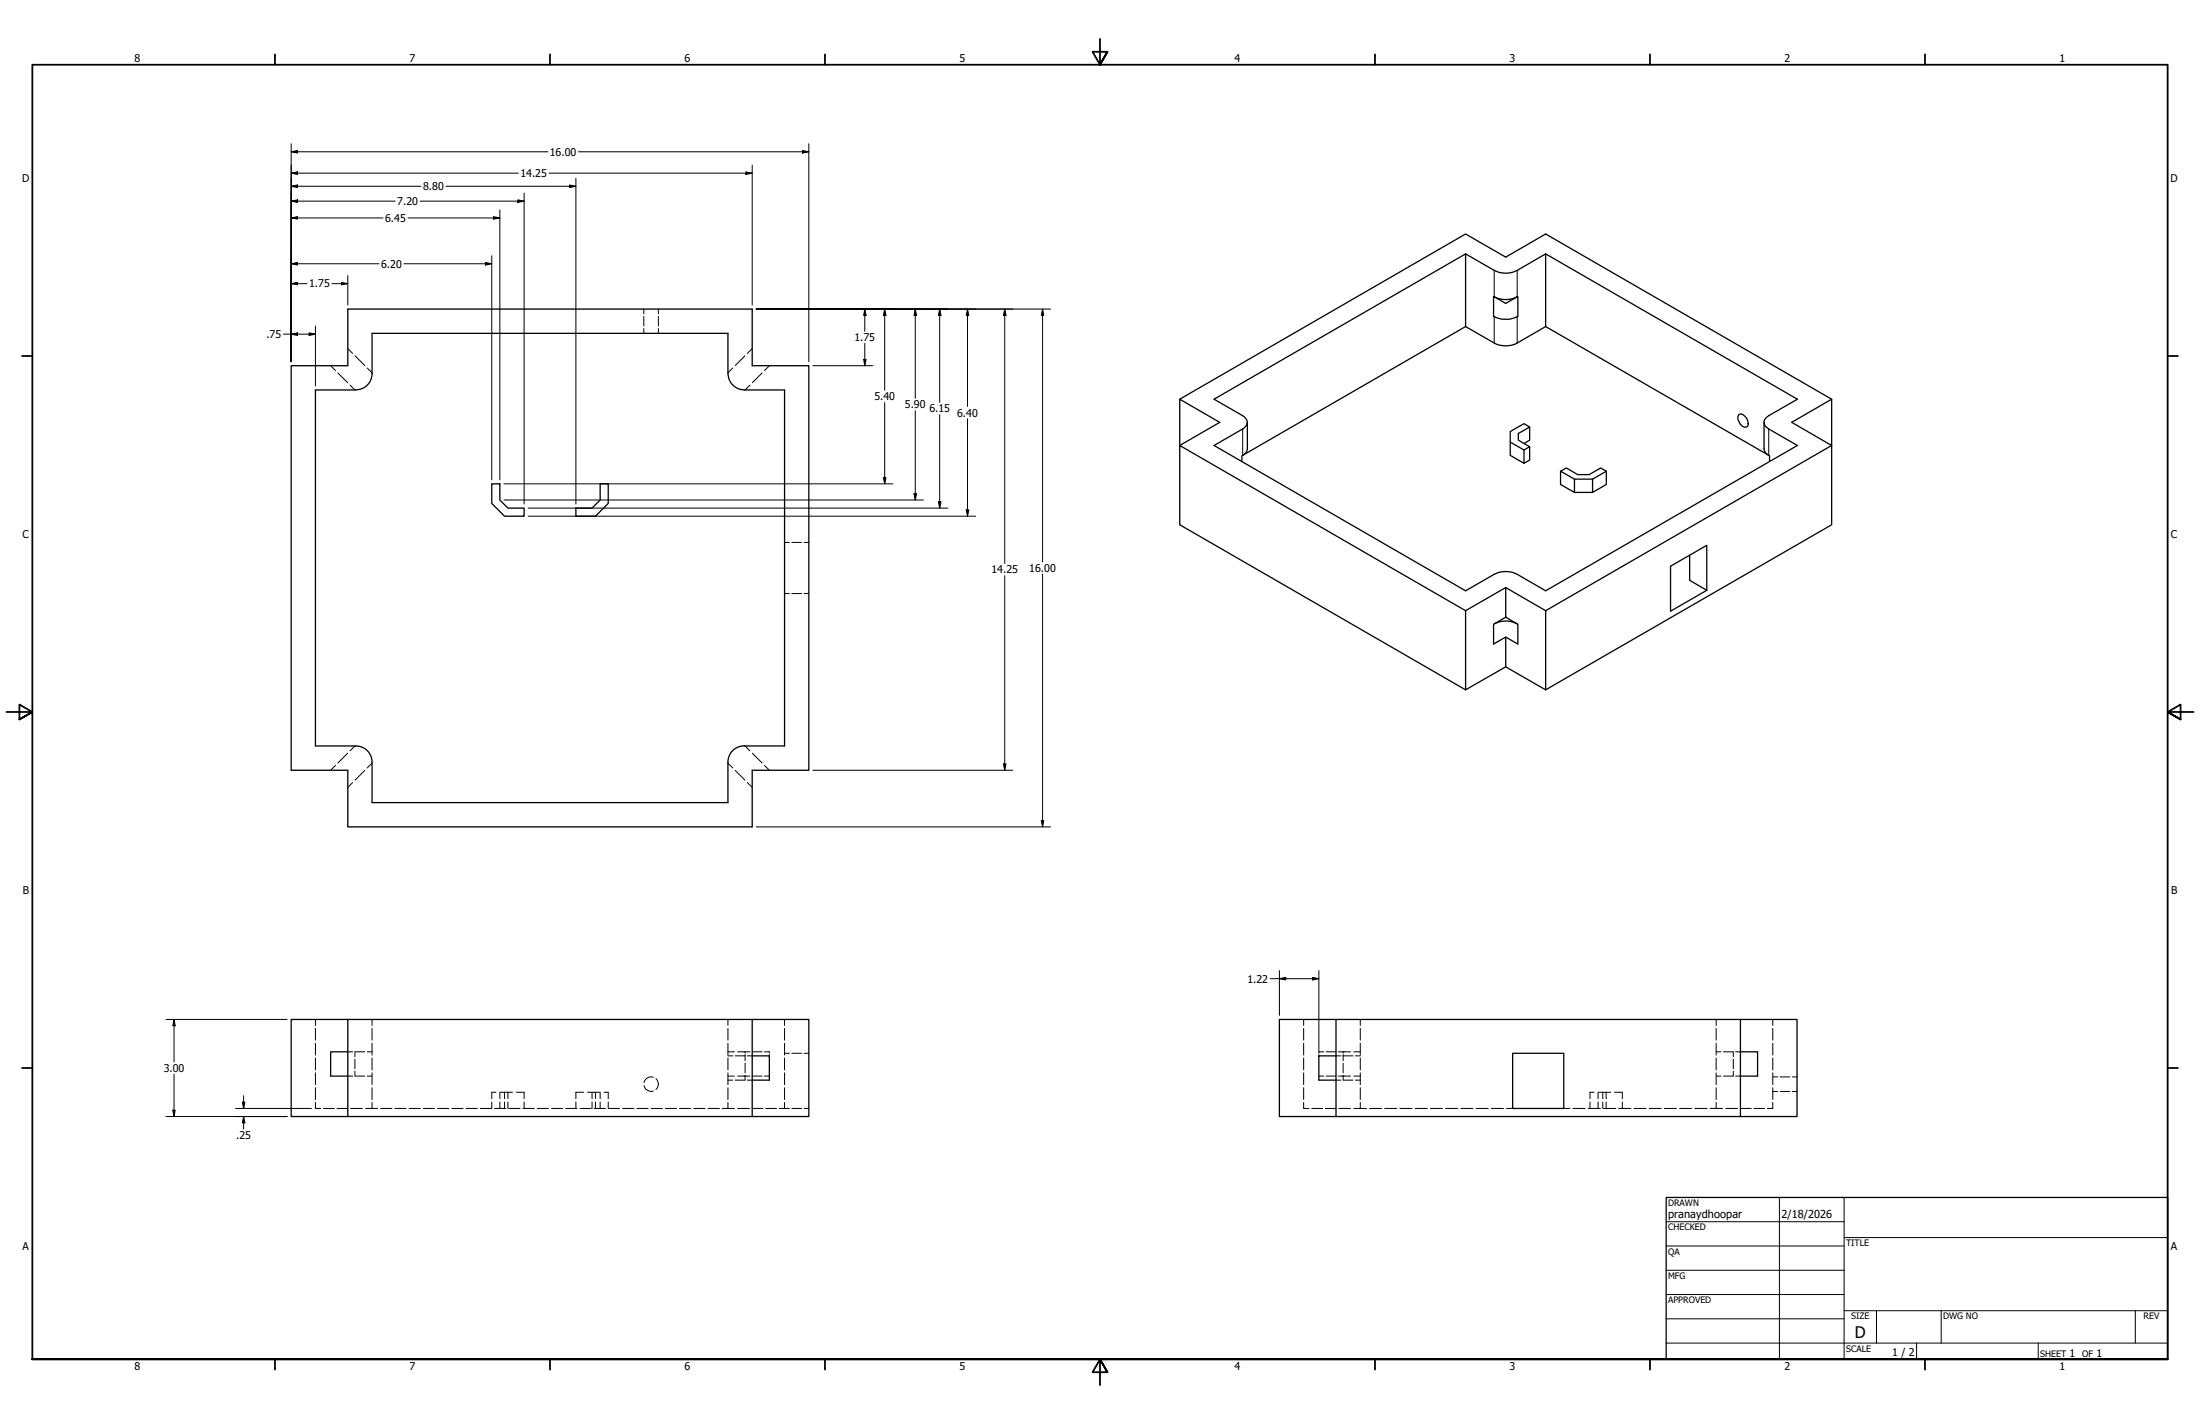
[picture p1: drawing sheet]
<svg xmlns="http://www.w3.org/2000/svg" width="864mm" height="559mm" viewBox="0 0 864 559" stroke-linecap="round" stroke-linejoin="round" font-family="sans-serif">
<!-- layer: Hidden (ANSI) -->
<g fill="none" stroke="#000" stroke-width=".39">
<path d="M136.5 136.8l1.9 1.9M139.4 139.6l3.8 3.8M252.7 121.3v1.9M252.7 124.1v3.9M252.7 128.9v1.9M258.4 121.3v1.9M258.4 124.1v3.9M258.4 128.9v1.9M292.4 139.6l-3.8 3.8M295.3 136.8l-1.9 1.9M129.8 143.5l1.9 1.9M132.7 146.4l3.8 3.8"/>
<path d="M137.4 151.1l1.9 1.9M144.1 144.4l1.9 1.9M287.7 144.4l-1.9 1.9M294.4 151.1l-1.9 1.9M299.1 146.4l-3.8 3.8M302 143.5l-1.9 1.9M308 212.9h1.9M310.8 212.9h3.8M315.6 212.9h1.9M308 232.9h1.9M310.8 232.9h3.8M315.6 232.9h1.9"/>
<path d="M136.5 295.6l-3.8 3.8M139.3 292.7l-1.9 1.9M146 299.5l-1.9 1.9M285.8 299.5l1.9 1.9M292.5 292.7l1.9 1.9M295.3 295.6l3.8 3.8M131.7 300.4l-1.9 1.9M138.4 307.1l-1.9 1.9M143.2 302.3l-3.8 3.8M288.6 302.3l3.8 3.8M293.4 307.1l1.9 1.9M300.1 300.4l1.9 1.9"/>
<path d="M123.8 400v2.4M123.8 403.5v4.7M123.8 409.4v4.6M123.8 415.2v4.7M136.5 412.8h1.9M139.3 415.6v3.8M143.2 412.8h-3.8l-.1 1.9M144.1 412.8h1.9M146 400v2.4M146 403.5v4.7M146 409.4v4.6M146 415.2v4.7"/>
<path d="M285.8 400v2.4M285.8 403.5v4.7M285.8 409.4v4.6M285.8 415.2v4.7M285.8 412.8h2.5M285.8 414.3h1.9M288.6 414.3h3.8M289.6 412.8h2.6M292.4 412.8l.1 .5M292.5 412.8h1.9M292.5 413.8v2.4M292.5 417.2v3.8"/>
<path d="M293.4 414.3h1.9M295.3 412.8h3.8M300.1 412.8h1.9v.5M302 413.8v.5M308 413.3h1.9M308 400v2.4M308 403.5v4.7M308 409.4v4.6M308 415.2v4.7M310.8 413.3h3.8M315.6 413.3h1.9M511.7 400v2.4"/>
<path d="M511.7 403.5v4.7M511.7 409.4v4.6M511.7 415.2v4.7M517.7 413.8v.5M519.6 412.8h-1.9v.5M520.6 412.8h3.8M524.4 414.3h2M525.3 412.8h2.1M527.2 412.8v.5M527.2 413.8v2.4M527.2 417.2v3.8M527.3 414.3h3.8"/>
<path d="M527.5 412.8h2.7M531.4 412.8h2.6M532.1 414.3h1.9M534 400v2.4M534 403.5v4.7M534 409.4v4.6M534 415.2v4.7M673.7 412.8h1.9M673.7 400v2.4M673.7 403.5v4.7M673.7 409.4v4.6M673.7 415.2v4.7"/>
<path d="M676.5 412.8h3.8l.1 1.9M680.4 415.6v3.8M681.3 412.8h1.9M695.9 400v2.4M695.9 403.5v4.7M695.9 409.4v4.6M695.9 415.2v4.7M123.8 432.6v2.4h2.1M123.8 421v4.6M123.8 426.8v4.7M127 435h4.3M132.3 435h4.2"/>
<path d="M136.5 422.3h1.9M137.6 435h4.6M139.3 420.4l.1 1.9h3.8M143.5 435h4.8M144.1 422.3h1.9M146 421v4.6M146 426.8v4.7M146 432.6v2.4M149.4 435h4.5M155 435h4.4M160.6 435h4.4M166.2 435h4.4"/>
<path d="M171.8 435h4.4M177.4 435h4.4M182.9 435h4.5M188.5 435h4.5M193 432.4v2.6M194.1 435h4.5M194.7 428.6h-1.7v2.6M196.2 428.6v2.6M196.2 432.4v2.6M196.4 428.6h4.8M198.1 428.6v2.6M198.1 432.4v2.6"/>
<path d="M199.4 428.6v2.6M199.4 432.4v2.6M199.7 435h4.5M202.7 428.6h3v2.6M205.3 435h4.4M205.7 432.4v2.6M210.9 435h4.4M216.5 435h4.4M222.1 435h4.4M226.1 432.4v2.6M227.6 435h4.5M229.1 428.6h-3v2.6"/>
<path d="M230.6 428.6h4.8M232.4 428.6v2.6M232.4 432.4v2.6M233.2 435h4.5M233.7 428.6v2.6M233.7 432.4v2.6M235.6 428.6v2.6M235.6 432.4v2.6M237.1 428.6h1.7v2.6M238.8 432.4v2.6M238.8 435h4.5M244.4 435h4.5"/>
<path d="M250 435h4.4M252.8 426a2.92 2.92 0 0 0 3.7 2.1M255.6 435h4.4M256.5 422.7a2.92 2.92 0 0 0-3.7 2.1M257.5 423.3a2.85 2.85 0 0 1 0 4.2M261.2 435h4.4M266.8 435h4.4M272.4 435h4.4M277.9 435h4.5M285.8 432.6v2.4h-2.3M285.8 435h2.5M285.8 421v4.6"/>
<path d="M285.8 426.8v4.7M285.8 422.3h2.5M285.8 423.9h1.9M289.6 435h4.6M289.6 422.3h2.6M292.4 422.3h2M292.5 422l-.1 1.9h-3.8M293.4 423.9h1.9M295.3 435h4.2M295.3 422.3h3.8M300.1 422.3h1.9M300.5 435h4.3"/>
<path d="M305.9 435h4M308 421v4.6M308 426.8v4.7M308 432.6v2.4M310.8 435h3.8M315.6 435h1.9M511.7 432.6v2.4h2.1M511.7 421v4.6M511.7 426.8v4.7M514.9 435h4.3M517.7 422.3h1.9M520.2 435h4.2"/>
<path d="M520.6 422.3h3.8M524.4 423.9h2M525.3 422.3h2.1M525.5 435h4.7M527.2 422l.1 1.9h3.8M527.5 422.3h2.7M531.4 435h5M531.4 422.3h2.6M532.1 423.9h1.9M534 421v4.6M534 426.8v4.7M534 432.6v2.4"/>
<path d="M537.6 435h4.8M543.6 435h4.7M549.5 435h4.8M555.5 435h4.8M561.5 435h4.8M567.4 435h4.9M573.5 435h4.7M579.4 435h4.8M585.4 435h4.8M591.4 435h2.4M613.9 435h2.4M617.5 435h4.7"/>
<path d="M623.4 435h4.8M624.1 432.4v2.6M625.8 428.6h-1.7v2.6M627.3 428.6v2.6M627.3 432.4v2.6M627.5 428.6h4.8M629.2 428.6v2.6M629.2 432.4v2.6M629.4 435h4.8M630.5 428.6v2.6M630.5 432.4v2.6M633.8 428.6h3v2.6"/>
<path d="M635.4 435h4.8M636.8 432.4v2.6M641.4 435h4.8M647.4 435h4.7M653.4 435h4.7M659.3 435h4.8M665.3 435h4.8M673.7 432.6v2.4h-2.4M673.7 435h2.5M673.7 422.3h1.9M673.7 421v4.6M673.7 426.8v4.7"/>
<path d="M677.5 435h4.6M680.4 420.4l-.1 1.9h-3.8M681.3 422.3h1.9M683.2 435h4.3M688.5 435h4.2M695.9 432.6v2.4h-2.1M695.9 421v4.6M695.9 426.8v4.7M695.9 428.3h1.9M695.9 422.6h1.9M698.8 428.3h3.8M698.8 422.6h3.8"/>
<path d="M703.5 428.3h1.9M703.5 422.6h1.9"/>
</g>
<!-- layer: Visible (ANSI) -->
<g fill="none" stroke="#000" stroke-width=".51">
<path d="M575.3 99.6l11.2 6.5a9.8 9.8 0 0 0 9.1 0l11.1-6.5v28.5l-11.1 6.5a9.8 9.8 0 0 1-9.1 0l-11.2-6.5zM575.3 99.6l-98.7 57.1 11.2 6.4a2.78 2.78 0 0 1 1.8 2.6 2.78 2.78 0 0 1-1.8 2.6l-11.2 6.5 98.7 57 11.2-6.4a9.8 9.8 0 0 1 9.1 0l11.1 6.4 98.8-57-11.2-6.5a2.75 2.75 0 0 1-1.9-2.6 2.75 2.75 0 0 1 1.9-2.6l11.2-6.4-98.8-57.1M586.5 116.5l-.2-.2v7.8a9.9 9.9 0 0 0 9.5 0v-7.8l-.2 .2M586.5 116.5a9.8 9.8 0 0 0 9.1 0M586.5 116.5l4.6 2.6 4.5-2.6M575.3 128.1l-87.5 50.6M606.7 128.1l87.6 50.6M114.3 143.5h22.2v-22.2h158.8v22.2h22.2v158.8h-22.2v22.2h-158.8v-22.2h-22.2zM146 146.7a6.4 6.4 0 0 1-6.3 6.3h-15.9v139.7h15.9a6.3 6.3 0 0 1 6.3 6.4M146 146.7v-15.9h139.8v15.9M285.8 146.7a6.3 6.3 0 0 0 6.3 6.3M292.1 153h15.9v139.7h-15.9"/>
<path d="M463.1 156.7l15.7 9-15.7 9.1zM463.1 156.7l112.2-64.9 15.8 9.1 15.6-9.1 112.3 64.9M487.8 178.7l-.3 .2v2.2M489.6 165.7v11l-.7 1.1-1.1 .9M592.8 173.5v-4.1l5.4-3.2 2.3 1.4v5.1l-2.3 1.4M600.5 167.6l-4.5 2.5v2.6l4.5 2.6v5.2l-2.3 1.3M600.5 175.3l-2.3 1.3v5.2l-5.4-3.1v-5.2l5.4 3.1M682.5 162.9a1.74 1.74 0 0 1 2.7 .7l1 2a1.42 1.42 0 0 1-.6 1.9 1.42 1.42 0 0 1-1.9-.5l-1.2-1.8a2.3 2.3 0 0 1 0-2.3zM692.5 165.7v11l.7 1.1 1.1 .9M694.3 178.7l.3 .2v2.2M193 189.9h3.2v6.3l3.2 3.2h6.3v3.2h-7.6l-5.1-5.1zM235.6 189.9h3.2v7.6l-5.1 5.1h-7.6v-3.2h6.3l3.2-3.2z"/>
<path d="M612.6 184.9l2.3-1.3 4.4 2.6h4.5l4.5-2.6 2.3 1.3v5.2l-5.4 3.1M618 188l-5.4-3.1v5.2l5.4 3.1v-5.2h7.2M630.6 184.9l-5.4 3.1v5.2h-7.2M663.3 217.9v9.8l6.7 3.9M575.3 239.6l-112.2-64.8v31.1l112.2 64.8M591.1 230.6l15.6 9M655.8 222.2l14.2-8.2v17.6l-14.2 8.2zM586.3 245l4.8-2.8 4.7 2.8v7.7l-4.7-2.7-4.8 2.7zM586.5 244.8a9.8 9.8 0 0 1 9.1 0M591.1 242.2v-11.6l-15.8 9v31.1l15.8-9v-11.7M591.1 261.7l15.6 9v-31.1l112.3-64.8v-18.1l-15.7 9 15.7 9.1v31.1l-112.3 64.8M146 299.1v15.9h139.8v-15.9"/>
<path d="M292.1 292.7a6.4 6.4 0 0 0-6.4 6.4M136.5 412.8h-6.7v9.5h6.7M136.5 400h-22.2v38.1h22.2M136.5 400h181v38.1h-181zM295.3 414.3h6.7v9.6h-6.7M295.3 400v38.1M524.4 414.3h-6.7v9.6h6.7M524.4 400h-22.2v38.1h22.2M593.8 413.3h20.1v21.7h-20.1zM683.2 412.8h6.7v9.5h-6.7M683.2 400h22.2v38.1h-22.2zM683.2 400h-158.8v38.1"/>
<path d="M524.4 438.1h158.8"/>
</g>
<!-- layer: Visible Narrow (ANSI) -->
<path d="M586.5 106.1v10.4M595.6 106.1v10.4M586.5 124.3v10.3M595.6 124.3v10.3M487.8 168.3v10.4M694.3 168.3v10.4" fill="none" stroke="#000" stroke-width=".39"/>
<!-- layer: Border (ANSI) -->
<g fill="none" stroke="#000" stroke-width=".7">
<path d="M431.8 15.2v10.2l-2.9-5.1h5.8l-2.9 5.1 2.9-5.1M107.9 21.3v4.1M215.9 21.3v4.1M323.8 21.3v4.1M539.8 21.3v4.1M647.7 21.3v4.1M755.6 21.3v4.1M8.6 139.7h4.1M850.9 139.7h4.1M2.5 279.4h10.2l-5.1-2.9v5.8l5.1-2.9-5.1 2.9M861.1 279.4h-10.2l5.1-2.9v5.8l-5.1-2.9 5.1 2.9M8.6 419.1h4.1"/>
<path d="M850.9 419.1h4.1M12.7 533.4v-508h838.2v508h-838.2h838.2M107.9 533.4v4.1M215.9 533.4v4.1M323.8 533.4v4.1M434.7 538.5l-2.9-5.1 2.9 5.1h-5.8l2.9-5.1v10.2M539.8 533.4v4.1M647.7 533.4v4.1M755.6 533.4v4.1"/>
</g>
<!-- layer: Title (ANSI) -->
<g fill="none" stroke="#000" stroke-width=".39">
<path d="M654 479.4h69.9M698.5 469.9v63.5M723.9 469.9v63.5M654 488.9h69.9M654 498.5h69.9M723.9 485.6h127M654 508h69.9M654 517.5h69.9M723.9 514.3h127M736.6 514.3v12.7M762 514.3v12.7M838.2 514.3v12.7"/>
<path d="M654 527h196.9M752.3 527v6.4M800.1 527v6.4"/>
</g>
<path d="M654 469.9h196.9v63.5h-196.9z" fill="none" stroke="#000" stroke-width=".51"/>
<!-- layer: Dimension (ANSI) -->
<g fill="none" stroke="#000" stroke-width=".39">
<path d="M114.3 59.6l2.5-.5v1zM114.3 56.4v85.5M114.3 59.6h100.8M227.1 59.6h90.4M315 59.1l2.5 .5-2.5 .5zM317.5 56.4v85.5M114.3 67.9l2.5-.5v1.1zM114.3 78.9l2.5-.5v1zM114.3 73.1l2.5-.5v1zM114.3 67.9h89.2M114.3 78.9h40.8M114.3 73.1h51"/>
<path d="M164.9 78.9h40.8M175.1 73.1h51M203.3 78.4l2.4 .5-2.4 .5zM205.7 75.8v122M215.5 67.9h79.8M223.6 72.6l2.5 .5-2.5 .5zM226.1 69.9v127.9M292.8 67.4l2.5 .5-2.5 .6zM295.3 64.8v54.9M114.3 85.5l2.5-.5v1zM114.3 85.5h36.1M160.1 85.5h36.1"/>
<path d="M193.7 85l2.5 .5-2.5 .5zM196.2 82.4v105.9M114.3 111.3l2.5-.5v1zM114.3 103.5l2.5-.5v1zM114.3 111.3h6.2M114.3 103.5h34.5M130.3 111.3h6.2M134 110.8l2.5 .5-2.5 .5zM136.5 108.1v11.6M158.6 103.5h34.4M190.6 103l2.4 .5-2.4 .5zM193 100.3v88"/>
<path d="M111.3 131.1h12.5M114.3 131.1l2.5-.5v1zM121.3 130.6l2.5 .5-2.5 .5zM123.8 128v23.4M296.9 121.3h115.5M339.5 121.3l.5 2.5h-1zM339.5 121.3v8.7M339.5 134.7v8.8M347.3 121.3l.5 2.5h-1zM347.3 121.3v31.9M359.3 121.3l.5 2.5h-1zM359.3 121.3v35"/>
<path d="M368.9 121.3l.5 2.5h-1zM368.9 121.3v36.6M379.8 121.3l.5 2.5h-1zM379.8 121.3v38.2M394.4 121.3l.5 2.5h-1zM394.4 121.3v99.8M409.3 121.3l.4 2.5h-1zM409.3 121.3v99.2M319.1 143.5h23.5M339 141h1l-.5 2.5zM347.3 158v31.9M359.3 161.2v35"/>
<path d="M368.9 162.8v36.6M379.8 164.3v38.3M197.8 189.9h152.7M197.8 196.2h164.7M207.3 199.4h164.7M346.8 187.4h1l-.5 2.5zM358.8 193.7h1l-.5 2.5zM368.4 196.9h1l-.5 2.5zM207.3 202.6h175.7M379.3 200.1h1l-.5 2.5zM394.4 225.9v76.4M409.3 225.3v99.2"/>
<path d="M393.9 299.8h1l-.5 2.5zM319.1 302.3h78.5M296.9 324.5h115.5M408.7 322h1l-.4 2.5zM498.6 384h19.1M502.2 384l2.5-.5v1.1zM502.2 380.9v17.6M515.2 383.5l2.5 .5-2.5 .6zM517.7 380.9v31.9M65.2 400h47.5M68.3 400l.5 2.5h-1zM68.3 400v16.7"/>
<path d="M65.2 438.1h47.5M67.8 435.7h1l-.5 2.4zM68.3 421.5v16.6M92.5 435h29.7M95.1 432.5h1l-.5 2.5zM95.6 438.1l.5 2.5h-1zM95.6 430v5M95.6 438.1v4.9"/>
</g>
<g fill="#000">
<path d="M114.3 59.6l2.5-.5v1zM114.3 67.9l2.5-.5v1.1zM114.3 78.9l2.5-.5v1zM114.3 73.1l2.5-.5v1zM203.3 78.4l2.4 .5-2.4 .5zM223.6 72.6l2.5 .5-2.5 .5zM292.8 67.4l2.5 .5-2.5 .6zM315 59.1l2.5 .5-2.5 .5zM114.3 85.5l2.5-.5v1zM193.7 85l2.5 .5-2.5 .5zM114.3 111.3l2.5-.5v1zM114.3 103.5l2.5-.5v1z"/>
<path d="M134 110.8l2.5 .5-2.5 .5zM190.6 103l2.4 .5-2.4 .5zM114.3 131.1l2.5-.5v1zM121.3 130.6l2.5 .5-2.5 .5zM339.5 121.3l.5 2.5h-1zM347.3 121.3l.5 2.5h-1zM359.3 121.3l.5 2.5h-1zM368.9 121.3l.5 2.5h-1zM379.8 121.3l.5 2.5h-1zM394.4 121.3l.5 2.5h-1zM409.3 121.3l.4 2.5h-1zM339 141h1l-.5 2.5z"/>
<path d="M346.8 187.4h1l-.5 2.5zM358.8 193.7h1l-.5 2.5zM368.4 196.9h1l-.5 2.5zM379.3 200.1h1l-.5 2.5zM393.9 299.8h1l-.5 2.5zM408.7 322h1l-.4 2.5zM502.2 384l2.5-.5v1.1zM515.2 383.5l2.5 .5-2.5 .6zM68.3 400l.5 2.5h-1zM67.8 435.7h1l-.5 2.4zM95.1 432.5h1l-.5 2.5zM95.6 438.1l.5 2.5h-1z"/>
</g>
<text font-size="6.3" x="728.1" y="524.9">D</text>
<g font-size="4.3">
<text x="654.8" y="477.8">pranaydhoopar</text>
<text x="699.3" y="478">2/18/2026</text>
</g>
<g font-size="4.2">
<text x="52.8" y="24.4">8</text>
<text x="160.8" y="24.4">7</text>
<text x="268.7" y="24.4">6</text>
<text x="376.7" y="24.4">5</text>
<text x="484.6" y="24.4">4</text>
<text x="592.6" y="24.4">3</text>
<text x="700.5" y="24.4">2</text>
<text x="808.5" y="24.4">1</text>
<text x="215.8" y="61.1">16.00</text>
<text x="8.8" y="71.4">D</text>
<text x="204.3" y="69.5">14.25</text>
<text x="852" y="71.4">D</text>
<text x="166.1" y="74.6">8.80</text>
<text x="156" y="80.5">7.20</text>
<text x="151.2" y="87.1">6.45</text>
<text x="149.6" y="105">6.20</text>
<text x="121.3" y="112.8">1.75</text>
<text x="104.6" y="132.6">.75</text>
<text x="335.4" y="133.9">1.75</text>
<text x="343.2" y="157.1">5.40</text>
<text x="355.2" y="160.3">5.90</text>
<text x="364.8" y="161.9">6.15</text>
<text x="375.7" y="163.4">6.40</text>
<text x="8.9" y="211.1">C</text>
<text x="852.2" y="211.1">C</text>
<text x="389.2" y="225">14.25</text>
<text x="404.1" y="224.4">16.00</text>
<text x="9" y="350.8">B</text>
<text x="852.2" y="350.8">B</text>
<text x="489.6" y="385.6">1.22</text>
<text x="64.3" y="420.6">3.00</text>
<text x="92.7" y="447">.25</text>
<text x="8.9" y="490.5">A</text>
<text x="852.2" y="490.5">A</text>
<text x="742.8" y="532">1 / 2</text>
<text x="812.4" y="532.6">1</text>
<text x="823" y="532.6">1</text>
<text x="52.8" y="537.5">8</text>
<text x="160.8" y="537.5">7</text>
<text x="268.7" y="537.5">6</text>
<text x="376.7" y="537.5">5</text>
<text x="484.6" y="537.5">4</text>
<text x="592.6" y="537.5">3</text>
<text x="700.5" y="537.5">2</text>
<text x="808.5" y="537.5">1</text>
</g>
<g font-size="3.5">
<text x="654.8" y="473.2">DRAWN</text>
<text x="654.8" y="482.8">CHECKED</text>
<text x="724.7" y="488.9">TITLE</text>
<text x="654.8" y="492.3">QA</text>
<text x="654.8" y="501.8">MFG</text>
<text x="654.8" y="511.4">APPROVED</text>
<text x="726.7" y="517.7">SIZE</text>
<text x="762.8" y="517.7">DWG NO</text>
<text x="841.4" y="517.7">REV</text>
<text x="724.7" y="530.4">SCALE</text>
<text x="800.9" y="532.6">SHEET</text>
<text x="817.4" y="532.6">OF</text>
</g>
</svg>
